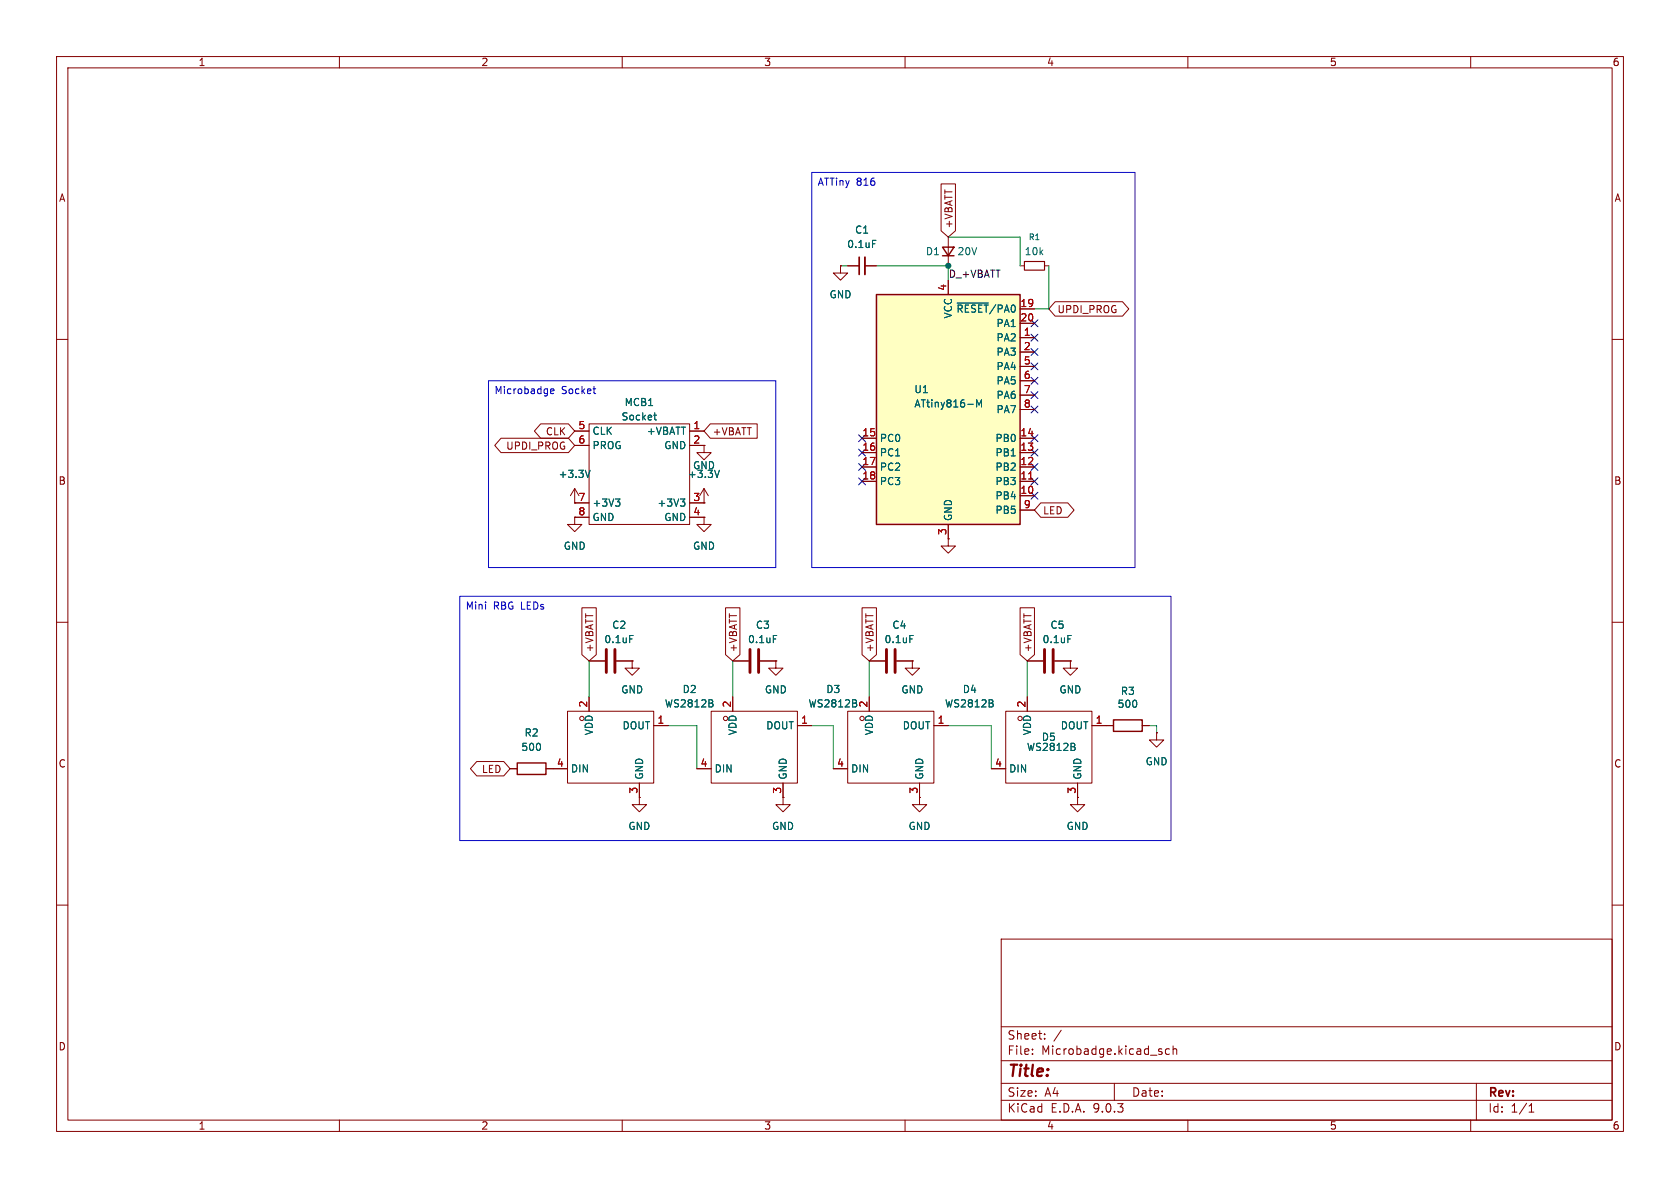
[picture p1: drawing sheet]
<svg xmlns="http://www.w3.org/2000/svg" width="297mm" height="210mm" viewBox="0 0 297 210" stroke-linecap="round" stroke-linejoin="round" font-family="sans-serif">
<g fill="none" stroke="#840000" stroke-width=".18">
<path d="M10 10h277v190h-277zM12 12h273v186h-273zM60 10v2M110 10v2M160 10v2M210 10v2M260 10v2M149.9 47h2M152.9 47h2M10 60h2M101.6 76.2h2.5M101.6 78.7h2.5"/>
<path d="M104.1 74.9h17.8v17.8h-17.8zM121.9 76.2h2.6M121.9 78.7h2.6M124.5 78.7v1.3h1.2l-1.2 1.3-1.3-1.3h1.3M124.5 78.7h.1M285 60h2M101.6 91.4v1.3h1.3l-1.3 1.3-1.3-1.3h1.3M101.6 91.4h.1M101.6 88.9h.1M101.6 88.9h2.5M101.6 91.4h2.5M101.6 86.4l-.8 1.2"/>
<path d="M101.6 86.4l.8 1.2M101.6 86.4v2.5M121.9 88.9h2.6M121.9 91.4h2.6M124.5 91.4v1.3h1.2l-1.2 1.3-1.3-1.3h1.3M124.5 91.4h.1M124.5 88.9h.1M124.5 86.4l-.8 1.2M124.5 86.4l.7 1.2M124.5 86.4v2.5M167.6 95.3v1.2h1.3l-1.3 1.3-1.2-1.3h1.2M167.6 95.3h.1"/>
<path d="M10 110h2M104.1 116.8h2.8M109 116.8h2.8M111.8 116.8v1.3h1.2l-1.2 1.3-1.3-1.3h1.3M111.8 116.8h.1M129.5 116.8h2.8M134.4 116.8h2.8M137.2 116.8v1.3h1.2l-1.2 1.3-1.3-1.3h1.3M137.2 116.8h.1M189.2 116.8v1.3h1.3l-1.3 1.3-1.2-1.3h1.2M189.2 116.8h.1M285 110h2"/>
<path d="M90.2 135.9h1.2M96.5 135.9h3.8M100.3 125.7h15.3v12.7h-15.3zM104.1 123.2v2.5M113 138.4v2.6M115.6 128.3h2.5M123.2 135.9h2.5M125.7 125.7h15.3v12.7h-15.3zM129.5 123.2v2.5M138.4 138.4v2.6M141 128.3h2.5M147.3 135.9h2.6"/>
<path d="M149.9 125.7h15.2v12.7h-15.2zM153.7 123.2v2.5M162.6 138.4v2.6M165.1 128.3h2.5M175.3 135.9h2.5M177.8 125.7h15.2v12.7h-15.2zM181.6 123.2v2.5M190.5 138.4v2.6M193 128.3h3.8M201.9 128.3h1.3M204.5 129.5v1.3h1.2l-1.2 1.3-1.3-1.3h1.3M204.5 129.5h.1"/>
<path d="M113 141v1.2h1.3l-1.3 1.3-1.2-1.3h1.2M113 141h.1M138.4 141v1.2h1.3l-1.3 1.3-1.2-1.3h1.2M138.4 141h.1M162.6 141v1.2h1.2l-1.2 1.3-1.3-1.3h1.3M162.6 141h.1M190.5 141v1.2h1.3l-1.3 1.3-1.3-1.3h1.3M190.5 141h.1M10 160h2M177 166h108v32h-108zM285 160h2M60 198v2"/>
<path d="M110 198v2M160 198v2M177 194.5h108M177 191.5h108M177 187.5h108M177 181.5h108M182.5 186.3v.1M182.5 185.5v.1M184.7 183.6v.1M184.7 182.8v.1M187.6 182.1l-1.3 2M197 191.5v3"/>
<path d="M206.7 185.5l-.4-.1-.3 .3v.4l.2 .2h.5M207.4 185.5l.2-.1 .4 .1v.9M207.4 184.9v1.5M210 198v2M260 198v2M261 191.5v6.5M270.3 196.6h.9M270.3 195.5l.4-.4v1.5"/>
<circle cx="102.9" cy="127" r=".38"/>
<circle cx="128.3" cy="127" r=".38"/>
<circle cx="152.4" cy="127" r=".38"/>
<circle cx="180.3" cy="127" r=".38"/>
</g>
<path d="M107.2 114.8v4.1M108.7 114.8v4.1M132.6 114.8v4.1M134.1 114.8v4.1" fill="none" stroke="#840000" stroke-width=".51"/>
<g fill="none" stroke="#006464" stroke-width=".18">
<path d="M154.3 42.5h.6M115.6 73.4h.5M115.8 74.1l.3 .1M104.3 83.1l-.4 1.3M108.8 88.2h.8l-.4 .5M109.3 88.7l.3 .2v.3l-.3 .3M120.3 88.2h.8l-.5 .5M120.8 88.7l.3 .2v.3l-.3 .3M127.2 83.1l-.4 1.3M111.3 112.3h.6M136.7 112.3h.6M125.9 124.4l.2 .1-.2 .4"/>
<path d="M125.9 123.8v.4M151.3 124.4l.2 .1-.2 .4M151.3 123.8v.4M175.5 124.4l.1 .1-.1 .4M175.5 123.8v.4M189.9 132.1l.2 .1-.2 .4M189.9 131.5v.4"/>
</g>
<path d="M151.9 45.5v3" fill="none" stroke="#840000" stroke-width=".3"/>
<path d="M152.9 45.5v3" fill="none" stroke="#840000" stroke-width=".33"/>
<path d="M91.4 134.9h5.1v2h-5.1zM196.8 127.3h5.1v2h-5.1z" fill="none" stroke="#840000" stroke-width=".25"/>
<path d="M154.9 52.1h25.4v40.6h-25.4z" fill="#ffffc2"/>
<path d="M154.9 52.1h25.4v40.6h-25.4zM166.6 43.7h2.1l-1.1 1.5zM166.6 45.2h2.1" fill="none" stroke="#840000" stroke-width=".25"/>
<g fill="none" stroke="#840000" stroke-width=".18">
<path d="M166.4 32.5h2.5v8.3l-1.3 1.1-1.2-1.1zM148.6 47v1.3h1.3l-1.3 1.2-1.3-1.2h1.3M148.6 47h.1M149.9 47h2M152.9 47h2M167.6 41.9v5.1M167.6 49.5v2.6M180.3 54.6h2.6M180.3 57.2h2.6M180.3 59.7h2.6M180.3 47h.8M184.7 47h.7"/>
<path d="M186.5 53.3h11.9l1.2 1.3-1.2 1.3h-11.9l-1.1-1.3zM88.6 77.5h11.9l1.1 1.2-1.1 1.3h-11.9l-1.1-1.3zM95.6 74.9h4.9l1.1 1.3-1.1 1.3h-4.9l-1.1-1.3zM101.6 76.2h2.5M101.6 78.7h2.5M121.9 76.2h2.6M121.9 78.7h2.6M124.5 78.7h.1M125.6 74.9h8.3v2.6h-8.3l-1.1-1.3zM152.4 77.5h2.5M180.3 77.5h2.6M180.3 62.2h2.6"/>
<path d="M180.3 64.8h2.6M180.3 67.3h2.6M180.3 69.9h2.6M180.3 72.4h2.6M101.6 91.4h.1M101.6 88.9h.1M101.6 88.9h2.5M101.6 91.4h2.5M121.9 88.9h2.6M121.9 91.4h2.6M124.5 88.9h.1M124.5 91.4h.1"/>
<path d="M152.4 80h2.5M152.4 82.6h2.5M152.4 85.1h2.5M167.6 95.3h.1M167.6 92.7v2.6M180.3 80h2.6M180.3 82.6h2.6M180.3 85.1h2.6M180.3 87.6h2.6M180.3 90.2h2.6M184 88.9h4.8l1.1 1.3-1.1 1.2h-4.8l-1.1-1.2zM102.9 107.4h2.5v8.3l-1.3 1.1-1.2-1.1z"/>
<path d="M104.1 116.8h2.8M109 116.8h2.8M111.8 116.8h.1M128.3 107.4h2.5v8.3l-1.3 1.1-1.2-1.1zM129.5 116.8h2.8M134.4 116.8h2.8M137.2 116.8h.1M152.4 107.4h2.5v8.3l-1.2 1.1-1.3-1.1zM153.7 116.8h2.8M158.5 116.8h2.8M161.3 116.8v1.3h1.3l-1.3 1.3-1.3-1.3h1.3M161.3 116.8h.1"/>
<path d="M180.3 107.4h2.6v8.3l-1.3 1.1-1.3-1.1zM181.6 116.8h2.8M186.4 116.8h2.8M189.2 116.8h.1M84.3 134.6h4.8l1.1 1.3-1.1 1.3h-4.8l-1.1-1.3zM90.2 135.9h1.2M96.5 135.9h3.8M104.1 123.2v2.5M113 138.4v2.6M115.6 128.3h2.5M123.2 135.9h2.5M129.5 123.2v2.5"/>
<path d="M138.4 138.4v2.6M141 128.3h2.5M147.3 135.9h2.6M153.7 123.2v2.5M162.6 138.4v2.6M165.1 128.3h2.5M175.3 135.9h2.5M181.6 123.2v2.5M190.5 138.4v2.6M193 128.3h3.8M201.9 128.3h1.3M204.5 129.5h.1"/>
<path d="M113 141h.1M138.4 141h.1M162.6 141h.1M190.5 141h.1"/>
</g>
<g fill="none" stroke="#006464" stroke-width=".18">
<path d="M154.3 42.5h.6M169.2 53.6h5.5M115.6 73.4h.5M115.8 74.1l.3 .1M172.7 72v-1.3l.4 .9 .4-.9v1.3M104.3 83.1l-.4 1.3M108.8 88.2h.8l-.4 .5M109.3 88.7l.3 .2v.3l-.3 .3M120.3 88.2h.8l-.5 .5M120.8 88.7l.3 .2v.3l-.3 .3M127.2 83.1l-.4 1.3M111.3 112.3h.6"/>
<path d="M136.7 112.3h.6M160.8 112.3h.7M188.8 112.3h.6M125.9 124.4l.2 .1-.2 .4M125.9 123.8v.4M151.3 124.4l.2 .1-.2 .4M151.3 123.8v.4M175.5 124.4l.1 .1-.1 .4M175.5 123.8v.4M189.9 132.1l.2 .1-.2 .4M189.9 131.5v.4"/>
</g>
<path d="M181.9 84.7h.7" fill="none" stroke="#a90000" stroke-width=".18"/>
<path d="M181.1 46.2h3.6v1.6h-3.6z" fill="none" stroke="#840000" stroke-width=".2"/>
<path d="M156.7 114.8v4.1M158.2 114.8v4.1M184.7 114.8v4.1M186.2 114.8v4.1" fill="none" stroke="#840000" stroke-width=".51"/>
<path d="M148.6 47h1.3M154.9 47h12.7v2.5M167.6 41.9h12.7v5.1M185.4 47v7.6h-2.5M104.1 116.8v6.4M129.5 116.8v6.4M153.7 116.8v6.4M181.6 116.8v6.4M118.1 128.3h5.1v7.6M143.5 128.3h3.8v7.6M167.6 128.3h7.7v7.6M203.2 128.3h1.3v1.2" fill="none" stroke="#009600" stroke-width=".18"/>
<g fill="none" stroke="#000084" stroke-width=".18">
<path d="M182.3 56.5l1.2 1.3M182.3 59.1l1.2 1.2M183.5 56.5l-1.2 1.3M183.5 59.1l-1.2 1.2M151.8 79.4l1.2 1.2M151.8 76.9l1.2 1.2M153 79.4l-1.2 1.2M153 76.9l-1.2 1.2M182.3 79.4l1.2 1.2M182.3 71.8l1.2 1.2M182.3 76.9l1.2 1.2M182.3 69.2l1.2 1.3"/>
<path d="M182.3 61.6l1.2 1.2M182.3 66.7l1.2 1.2M182.3 64.2l1.2 1.2M183.5 79.4l-1.2 1.2M183.5 71.8l-1.2 1.2M183.5 76.9l-1.2 1.2M183.5 69.2l-1.2 1.3M183.5 61.6l-1.2 1.2M183.5 66.7l-1.2 1.2M183.5 64.2l-1.2 1.2M151.8 84.5l1.2 1.2M151.8 81.9l1.2 1.3"/>
<path d="M153 84.5l-1.2 1.2M153 81.9l-1.2 1.3M182.3 84.5l1.2 1.2M182.3 81.9l1.2 1.3M182.3 87l1.2 1.2M183.5 84.5l-1.2 1.2M183.5 81.9l-1.2 1.3M183.5 87l-1.2 1.2"/>
</g>
<path d="M143.5 30.5h57.2v69.8h-57.2zM86.4 67.3h50.8v33h-50.8zM97.3 69.2l.6-.2v-.2l-.4-.1-.2 .2 .1 .6h.5M104.8 68.7h.5M105.2 69.6h.1M81.3 105.4h125.7v43.2h-125.7z" fill="none" stroke="#0000c2" stroke-width=".18"/>
<circle cx="167.6" cy="47" r=".46" fill="#009600" stroke="#009600" stroke-width=".18"/>
<text font-size="2.8" fill="#840000" x="178" y="190.9">Title:</text>
<g font-size="2.1" fill="#840000">
<text x="178" y="184">Sheet:</text>
<text x="178" y="186.7">File:</text>
<text x="184.1" y="186.7">Microbadge.kicad_sch</text>
<text x="178" y="196.9">KiCad</text>
<text x="178" y="194.1">Size:</text>
<text x="184.7" y="194.1">A4</text>
<text x="185.7" y="196.9">E.D.A.</text>
<text x="193.3" y="196.9">9.0.3</text>
<text x="200" y="194.1">Date:</text>
<text x="263" y="194.3">Rev:</text>
<text x="263" y="196.9">Id:</text>
<text x="267.1" y="196.9">1/1</text>
</g>
<g font-size="1.8" fill="#840000">
<text x="35" y="11.9">1</text>
<text x="85" y="11.9">2</text>
<text x="135" y="11.9">3</text>
<text x="185" y="11.9">4</text>
<text x="235" y="11.9">5</text>
<text x="285" y="11.9">6</text>
<text x="10.3" y="35.9">A</text>
<text x="285.3" y="35.9">A</text>
<text x="168.6" y="40.5" transform="rotate(-90 168.6 40.5)">+VBATT</text>
<text x="186.8" y="55.6">UPDI_PROG</text>
<text x="96.4" y="77.2">CLK</text>
<text x="125.9" y="77.2">+VBATT</text>
<text x="89.4" y="79.7">UPDI_PROG</text>
<text x="10.3" y="85.9">B</text>
<text x="285.3" y="85.9">B</text>
<text x="184.3" y="91.1">LED</text>
<text x="105.1" y="115.4" transform="rotate(-90 105.1 115.4)">+VBATT</text>
<text x="130.5" y="115.4" transform="rotate(-90 130.5 115.4)">+VBATT</text>
<text x="154.6" y="115.4" transform="rotate(-90 154.6 115.4)">+VBATT</text>
<text x="182.6" y="115.4" transform="rotate(-90 182.6 115.4)">+VBATT</text>
<text x="10.3" y="135.9">C</text>
<text x="85.1" y="136.8">LED</text>
<text x="285.3" y="135.9">C</text>
<text x="10.3" y="185.9">D</text>
<text x="285.3" y="185.9">D</text>
<text x="35" y="199.9">1</text>
<text x="85" y="199.9">2</text>
<text x="135" y="199.9">3</text>
<text x="185" y="199.9">4</text>
<text x="235" y="199.9">5</text>
<text x="285" y="199.9">6</text>
</g>
<g font-size="1.8" fill="#0000c2">
<text x="144.5" y="33.2">ATTiny</text>
<text x="151.4" y="33.2">816</text>
<text x="87.3" y="70">Microbadge</text>
<text x="99.2" y="70">Socket</text>
<text x="82.2" y="108.1">Mini</text>
<text x="87.2" y="108.1">RBG LEDs</text>
</g>
<g font-size="1.8" fill="#006464">
<text x="151.1" y="41.5">C1</text>
<text x="149.7" y="44">0.1uF</text>
<text x="163.6" y="45.3">D1</text>
<text x="169.2" y="45.3">20V</text>
<text x="181.1" y="45.3">10k</text>
<text x="146.6" y="52.9">GND</text>
<text x="168.5" y="56.4" transform="rotate(-90 168.5 56.4)">VCC</text>
<text x="169" y="55.5">~{RESET}/PA0</text>
<text x="176.1" y="58">PA1</text>
<text x="176.1" y="60.6">PA2</text>
<text x="176.1" y="63.1">PA3</text>
<text x="176.1" y="65.6">PA4</text>
<text x="110.3" y="72">MCB1</text>
<text x="161.6" y="69.7">U1</text>
<text x="176.1" y="68.2">PA5</text>
<text x="176.1" y="70.7">PA6</text>
<text x="104.6" y="77.1">CLK</text>
<text x="109.8" y="74.5">Socket</text>
<text x="114.3" y="77.1">+VBATT</text>
<text x="161.6" y="72.2">ATtiny816-M</text>
<text x="176.1" y="73.3">PA7</text>
<text x="104.6" y="79.6">PROG</text>
<text x="117.3" y="79.6">GND</text>
<text x="122.4" y="83.2">GND</text>
<text x="155.4" y="78.3">PC0</text>
<text x="155.4" y="80.9">PC1</text>
<text x="155.4" y="83.4">PC2</text>
<text x="175.9" y="78.3">PB0</text>
<text x="175.9" y="80.9">PB1</text>
<text x="175.9" y="83.4">PB2</text>
<text x="98.7" y="84.7">+3.3V</text>
<text x="104.6" y="89.8">+3V3</text>
<text x="116.1" y="89.8">+3V3</text>
<text x="121.5" y="84.7">+3.3V</text>
<text x="155.4" y="86">PC3</text>
<text x="175.9" y="86">PB3</text>
<text x="175.9" y="88.5">PB4</text>
<text x="104.6" y="92.3">GND</text>
<text x="117.3" y="92.3">GND</text>
<text x="168.5" y="92.2" transform="rotate(-90 168.5 92.2)">GND</text>
<text x="175.9" y="91">PB5</text>
<text x="99.6" y="97.4">GND</text>
<text x="122.4" y="97.4">GND</text>
<text x="106.7" y="113.9">0.1uF</text>
<text x="108.1" y="111.4">C2</text>
<text x="132.1" y="113.9">0.1uF</text>
<text x="133.5" y="111.4">C3</text>
<text x="156.3" y="113.9">0.1uF</text>
<text x="157.7" y="111.4">C4</text>
<text x="184.2" y="113.9">0.1uF</text>
<text x="185.6" y="111.4">C5</text>
<text x="109.7" y="122.8">GND</text>
<text x="117.4" y="125.3">WS2812B</text>
<text x="120.6" y="122.7">D2</text>
<text x="135.1" y="122.8">GND</text>
<text x="142.8" y="125.3">WS2812B</text>
<text x="146" y="122.7">D3</text>
<text x="159.3" y="122.8">GND</text>
<text x="167" y="125.3">WS2812B</text>
<text x="170.1" y="122.7">D4</text>
<text x="187.2" y="122.8">GND</text>
<text x="197.5" y="125.3">500</text>
<text x="198" y="123">R3</text>
<text x="92.6" y="130.4">R2</text>
<text x="105" y="130.1" transform="rotate(-90 105 130.1)">VDD</text>
<text x="110" y="129.1">DOUT</text>
<text x="130.4" y="130.1" transform="rotate(-90 130.4 130.1)">VDD</text>
<text x="135.4" y="129.1">DOUT</text>
<text x="154.5" y="130.1" transform="rotate(-90 154.5 130.1)">VDD</text>
<text x="159.5" y="129.1">DOUT</text>
<text x="182.5" y="130.1" transform="rotate(-90 182.5 130.1)">VDD</text>
<text x="184.1" y="131.2">D5</text>
<text x="187.4" y="129.1">DOUT</text>
<text x="92.1" y="132.9">500</text>
<text x="100.8" y="136.8">DIN</text>
<text x="113.9" y="137.9" transform="rotate(-90 113.9 137.9)">GND</text>
<text x="126.2" y="136.8">DIN</text>
<text x="139.3" y="137.9" transform="rotate(-90 139.3 137.9)">GND</text>
<text x="150.4" y="136.8">DIN</text>
<text x="163.4" y="137.9" transform="rotate(-90 163.4 137.9)">GND</text>
<text x="178.3" y="136.8">DIN</text>
<text x="181.4" y="132.9">WS2812B</text>
<text x="191.4" y="137.9" transform="rotate(-90 191.4 137.9)">GND</text>
<text x="202.4" y="135.5">GND</text>
<text x="111" y="146.9">GND</text>
<text x="136.4" y="146.9">GND</text>
<text x="160.5" y="146.9">GND</text>
<text x="188.5" y="146.9">GND</text>
</g>
<g font-size="1.8" fill="#a90000">
<text x="167.4" y="51.5" transform="rotate(-90 167.4 51.5)">4</text>
<text x="180.3" y="54.4">19</text>
<text x="180.3" y="56.9">20</text>
<text x="180.9" y="59.4">1</text>
<text x="180.9" y="62">2</text>
<text x="180.9" y="64.5">5</text>
<text x="180.9" y="67.1">6</text>
<text x="180.9" y="69.6">7</text>
<text x="102.2" y="75.9">5</text>
<text x="122.5" y="75.9">1</text>
<text x="152.4" y="77.2">15</text>
<text x="180.3" y="77.2">14</text>
<text x="180.9" y="72.1">8</text>
<text x="102.2" y="78.5">6</text>
<text x="122.5" y="78.5">2</text>
<text x="152.4" y="79.8">16</text>
<text x="152.4" y="82.3">17</text>
<text x="180.3" y="79.8">13</text>
<text x="180.3" y="82.3">12</text>
<text x="102.2" y="88.6">7</text>
<text x="122.5" y="88.6">3</text>
<text x="152.4" y="84.8">18</text>
<text x="180.3" y="84.8">11</text>
<text x="180.3" y="87.4">10</text>
<text x="180.9" y="89.9">9</text>
<text x="102.2" y="91.2">8</text>
<text x="122.5" y="91.2">4</text>
<text x="167.4" y="94.7" transform="rotate(-90 167.4 94.7)">3</text>
<text x="103.9" y="125.2" transform="rotate(-90 103.9 125.2)">2</text>
<text x="129.3" y="125.2" transform="rotate(-90 129.3 125.2)">2</text>
<text x="153.4" y="125.2" transform="rotate(-90 153.4 125.2)">2</text>
<text x="181.4" y="125.2" transform="rotate(-90 181.4 125.2)">2</text>
<text x="116.1" y="128">1</text>
<text x="141.5" y="128">1</text>
<text x="165.7" y="128">1</text>
<text x="193.6" y="128">1</text>
<text x="98.4" y="135.6">4</text>
<text x="123.8" y="135.6">4</text>
<text x="147.9" y="135.6">4</text>
<text x="175.8" y="135.6">4</text>
<text x="112.8" y="140.4" transform="rotate(-90 112.8 140.4)">3</text>
<text x="138.2" y="140.4" transform="rotate(-90 138.2 140.4)">3</text>
<text x="162.3" y="140.4" transform="rotate(-90 162.3 140.4)">3</text>
<text x="190.2" y="140.4" transform="rotate(-90 190.2 140.4)">3</text>
</g>
<text font-size="1.8" fill="#0f0f0f" x="167.6" y="49.2">D_+VBATT</text>
<text font-size="1.4" fill="#006464" x="181.8" y="42.6">R1</text>
</svg>
